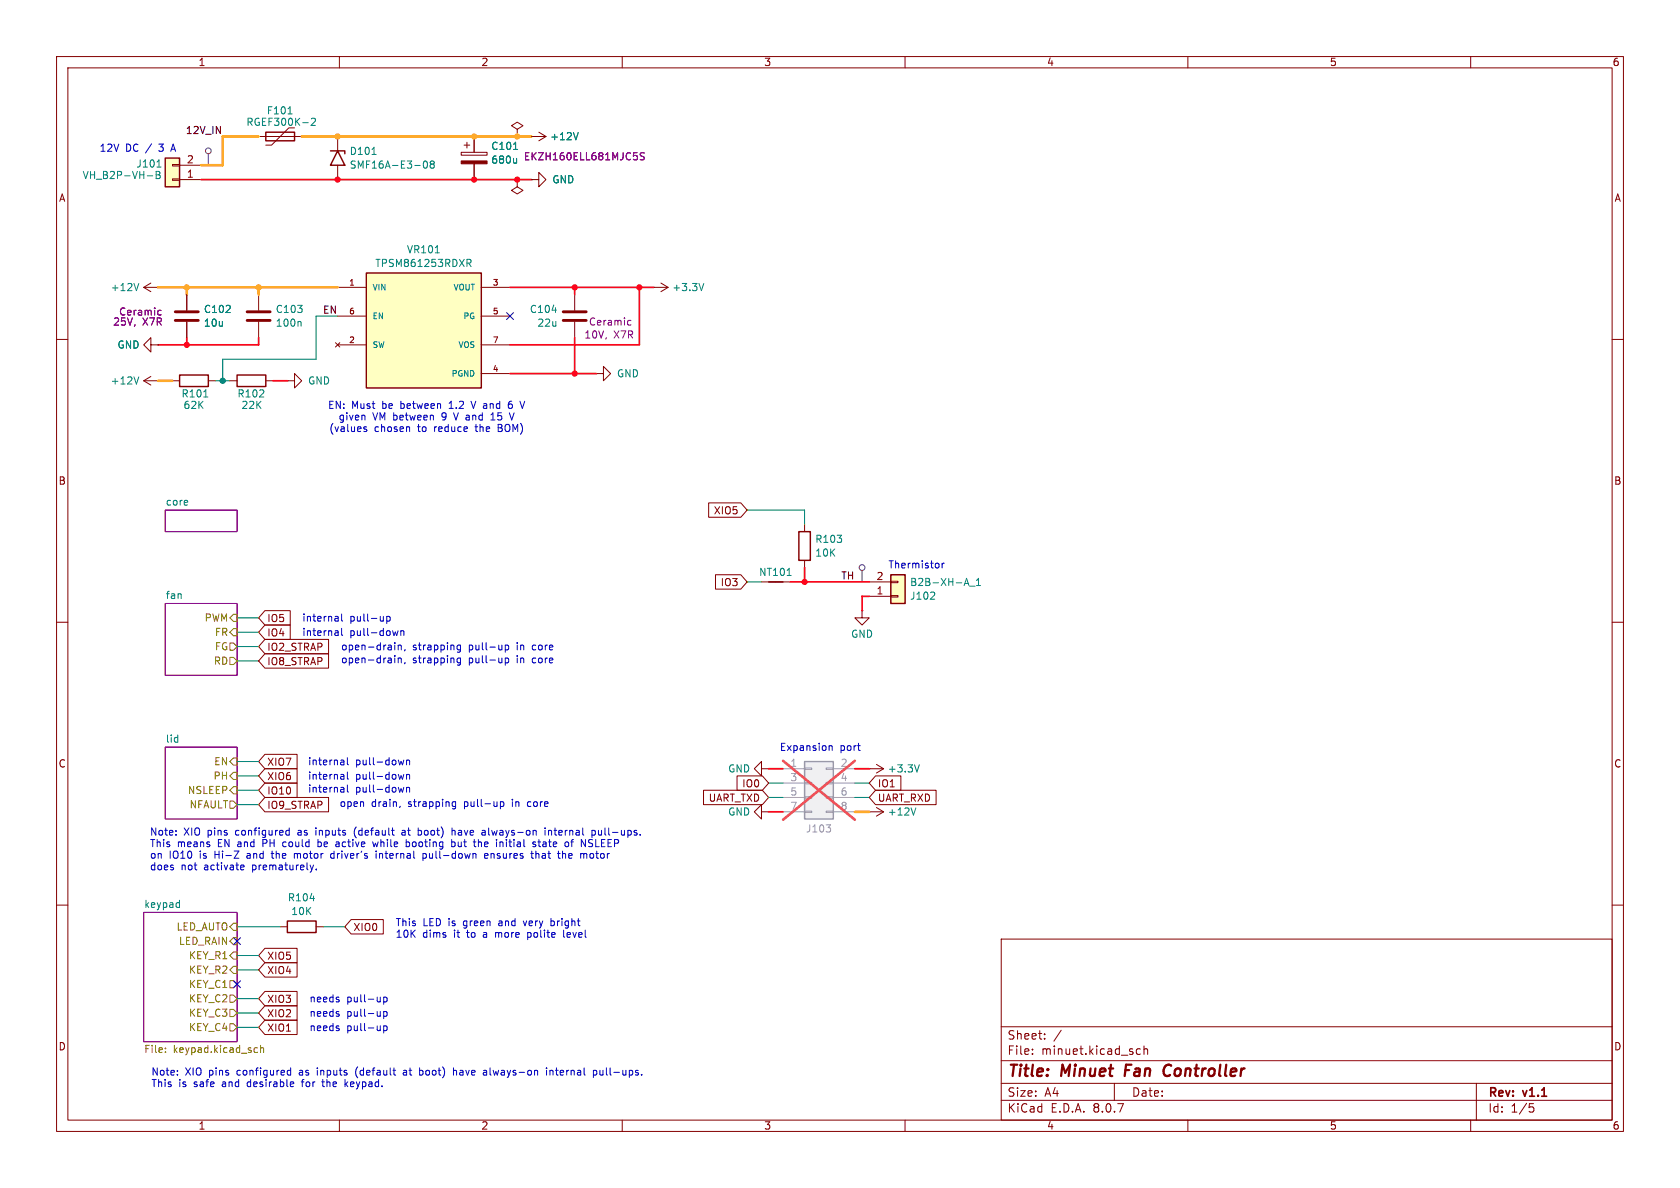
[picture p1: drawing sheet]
<svg xmlns="http://www.w3.org/2000/svg" width="297mm" height="210mm" viewBox="0 0 297 210" stroke-linecap="round" stroke-linejoin="round" font-family="sans-serif">
<g fill="none" stroke="#840000" stroke-width=".18">
<path d="M10 10h277v190h-277zM12 12h273v186h-273zM60 10v2M110 10v2M160 10v2M210 10v2M260 10v2M45.7 24.1h7.6M52.1 22.6h-1l-3.1 3.1h-1M91.4 31.8v1.2l1.1 .7-1.1 .6-1-.6 1-.7M91.4 31.8h.1M94 31.8h1.2v-1.3l1.3 1.3-1.3 1.2v-1.2"/>
<path d="M94 31.8h.1M10 60h2M25.4 67.3h2.5M25.4 67.3l1.3 .8M26.7 66.5l-1.3 .8M27.9 67.3h.1M30.5 67.3h1.2M36.8 67.3h1.3M40.6 67.3h1.3M47 67.3h1.3M285 60h2M10 110h2"/>
<path d="M285 110h2M153.7 143.5h.1M153.7 143.5h2.5M154.9 142.7l1.3 .8M156.2 143.5l-1.3 .8M10 160h2M49.5 163.8h1.3M55.9 163.8h1.2M177 166h108v32h-108zM285 160h2M60 198v2M110 198v2"/>
<path d="M160 198v2M177 194.5h108M177 191.5h108M177 187.5h108M177 181.5h108M182.5 186.3v.1M182.5 185.5v.1M184.7 183.6v.1M184.7 182.8v.1M187.6 182.1l-1.3 2M197 191.5v3M201.6 185.5l-.4-.1-.3 .3v.4l.1 .2h.6"/>
<path d="M202.2 185.5l.3-.1 .3 .1 .1 .9M202.2 184.9v1.5M210 198v2M260 198v2M261 191.5v6.5M270.4 195.1h.7M270.5 195.7h.4l.3 .3-.2 .5-.5 .1"/>
</g>
<path d="M199.1 188.2l-.3 2M206.7 188.2a1.13 1.13 0 0 0-1 .7 1.13 1.13 0 0 0 .3 1.2l.3 .1 .4-.1" fill="none" stroke="#840000" stroke-width=".4"/>
<path d="M29.2 90.2h12.7v3.8h-12.7zM29.2 106.7h12.7v12.7h-12.7zM29.2 132.1h12.7v12.7h-12.7zM25.4 161.3h16.5v22.9h-16.5z" fill="none" stroke="#840084" stroke-width=".18"/>
<g fill="none" stroke="#848400" stroke-width=".18">
<path d="M40.6 113.7h.7l.6 .6-.6 .6h-.7zM40.6 116.2h.7l.6 .6-.6 .7h-.7zM41.3 108.6h.6v1.3h-.6l-.7-.7zM41.3 111.1h.6v1.3h-.6l-.7-.6zM41.3 134h.6v1.3h-.6l-.7-.7zM41.3 136.5h.6v1.3h-.6l-.7-.6zM41.3 139.1h.6v1.2h-.6l-.7-.6zM40.6 141.6h.7l.6 .6-.6 .7h-.7zM40.6 178.4h.7l.6 .7-.6 .6h-.7zM40.6 175.9h.7l.6 .6-.6 .7h-.7zM40.6 173.4h.7l.6 .6-.6 .6h-.7zM41.3 163.2h.6v1.3h-.6l-.7-.7z"/>
<path d="M41.3 165.7h.6v1.3h-.6l-.7-.6zM41.3 168.3h.6v1.2h-.6l-.7-.6zM41.3 170.8h.6v1.3h-.6l-.7-.6zM29.2 185.9v.2M29.2 185.3v.1M40.6 181h.7l.6 .6-.6 .6h-.7zM45.2 185.2l.3 .1M45.5 186l-.3 .1M46.1 185.3l.1-.1 .3 .1 .1 .8M46.1 184.8v1.3"/>
</g>
<path d="M50.9 20.1h.7M55 21l.5-.1 .3 .4-.8 .9h.8M24.5 66.6l-.4 1.3M36 70.2h.8M31.6 159.6h.1M31.7 159.1v1.3M54.8 158.8h.8M161.9 142.8l-.4 1.3M31.7 160.4h-.1" fill="none" stroke="#008484" stroke-width=".18"/>
<path d="M47 23.4h5.1v1.5h-5.1zM31.7 66.3h5.1v2h-5.1zM41.9 66.3h5.1v2h-5.1zM50.8 162.8h5.1v2h-5.1z" fill="none" stroke="#840000" stroke-width=".25"/>
<path d="M29.2 27.9h2.5v5.1h-2.5z" fill="#ffffc2"/>
<path d="M30.5 29.1h1.2v.2h-1.2zM30.5 31.6h1.2v.3h-1.2zM31.7 31.8h3.9M31.7 29.2h3.9M101.6 52.1v2.8M101.6 56.9v2.8M105.4 66h1.3v-1.2l1.2 1.2-1.2 1.3v-1.3M105.4 66h.1M153.7 135.9h.1M153.7 135.9h2.5M154.9 135.1l1.3 .8M156.2 135.9l-1.3 .8" fill="none" stroke="#840000" stroke-width=".18"/>
<path d="M29.2 27.9h2.5v5.1h-2.5z" fill="none" stroke="#840000" stroke-width=".25"/>
<path d="M26 31.1h1M27.6 30.3v1.3l.7-.2v-.3l-.3-.2M27.6 30.9h.4M27.7 29.5h.8M28 30.3l.3 .2-.3 .4M97.6 54.8h.8M162.5 135.2l-.4 1.3" fill="none" stroke="#008484" stroke-width=".18"/>
<path d="M99.6 56.6h4M99.6 55.1h4" fill="none" stroke="#840000" stroke-width=".51"/>
<path d="M111.2 56.6l.3 .1M111.5 57.4l-.3 .1" fill="none" stroke="#840084" stroke-width=".18"/>
<path d="M64.8 48.3h20.3v20.3h-20.3z" fill="#ffffc2"/>
<path d="M58.4 26.7h2.6v.5M59.7 26.7l1.3 2.5h-2.6zM64.8 48.3h20.3v20.3h-20.3zM141.2 94h2.1v5.1h-2.1z" fill="none" stroke="#840000" stroke-width=".25"/>
<g fill="none" stroke="#840000" stroke-width=".18">
<path d="M59.7 24.1v2.6M59.7 29.2v2.6M81.5 26.9h4.6v.5h-4.6zM82 25.7h1.1M82.5 25.1v1.1M83.8 24.1v2.8M83.8 29v2.8M91.4 22.9l1.1-.7-1.1-.6-1 .6 1 .7v1.2M91.4 24.1h.1M94 24.1h.1M94 24.1h2.5M95.2 23.4l1.3 .7"/>
<path d="M96.5 24.1l-1.3 .8M33 52.1v2.8M33 56.9v2.8M59.7 50.8h5.1M59.7 55.9h5.1M85.1 50.8h5.1M85.1 55.9h5.1M115.6 50.8h.1M115.6 50.8h2.5M116.8 50l1.3 .8M118.1 50.8l-1.3 .8M26.7 61v-1.3l-1.3 1.3 1.3 1.2v-1.2h1.2"/>
<path d="M27.9 61h.1M59.3 60.6l.8 .7M59.7 61h5.1M60.1 60.6l-.8 .7M85.1 61h5.1M85.1 66h5.1M142.2 92.7v1.3M142.2 99.1v1.2M134.6 135.9v-1.3l-1.3 1.3 1.3 1.3v-1.3h1.3M135.9 135.9h.1M134.6 143.5v-1.3l-1.3 1.3 1.3 1.3v-1.3h1.3M135.9 143.5h.1"/>
</g>
<g fill="none" stroke="#008484" stroke-width=".18">
<path d="M65.8 27.3h.7M75 28.5h.1a.68 .68 0 0 1 .5 .6 .68 .68 0 0 1-.5 .6 .84 .84 0 0 1-.1-1.2zM76.3 29l-.3-.2 .3-.3h.2l.3 .2-.3 .3M76.3 29l-.3 .2 .1 .4 .2 .1h.3l.2-.2v-.3l-.3-.2M76.3 29h.2M90.8 26.4h.7M91.3 28v.8M91.3 28.7l-.2 .1M102.2 23.4l-.4 1.3M77 44.7h.7M82.5 45.8h.5l.3 .3-.1 .4h-.7M82.9 46.5l.4 .6"/>
<path d="M124.4 50.1l-.4 1.3"/>
</g>
<path d="M81.5 28.4h4.6v.6h-4.6z" fill="#840000" stroke="#840000" stroke-width=".18"/>
<path d="M112 27h.6M112.6 27.5l.1 .2-.1 .5M113.9 27.1l-.5-.1-.2 .1v.4l.6 .2 .1 .3-.2 .3-.5-.1M28.1 54.9h.4M28.5 55.6l-.4 .1" fill="none" stroke="#840084" stroke-width=".18"/>
<path d="M31 56.6h4.1M31 55.1h4.1" fill="none" stroke="#840000" stroke-width=".51"/>
<path d="M142.2 134.6h5.1v10.2h-5.1z" fill="#f0f0f0"/>
<g fill="none" stroke="#a1a1a1" stroke-width=".18">
<path d="M138.4 135.9h3.8M138.4 138.4h3.8M142.2 138.3h1.3v.3h-1.3zM142.2 135.8h1.3v.2h-1.3zM146 138.3h1.3v.3h-1.3zM146 135.8h1.3v.2h-1.3zM147.3 135.9h3.8M147.3 138.4h3.8M138.4 141h3.8M138.4 143.5h3.8M142.2 143.4h1.3v.2h-1.3zM142.2 140.8h1.3v.3h-1.3z"/>
<path d="M146 143.4h1.3v.2h-1.3zM146 140.8h1.3v.3h-1.3zM146 145.8h.8l-.4 .5M146.7 146.4l.1 .1-.1 .5M147.3 141h3.8M147.3 143.5h3.8"/>
</g>
<path d="M142.2 134.6h5.1v10.2h-5.1z" fill="none" stroke="#a1a1a1" stroke-width=".25"/>
<path d="M138.4 134.5l12.7 10.4M151.1 134.5l-12.7 10.4" fill="none" stroke="#e65255" stroke-width=".46"/>
<path d="M25.4 50.8l1.3 .8M25.4 50.8h2.5M26.7 50l-1.3 .8M27.9 50.8h.1M45.7 52.1v2.8M45.7 56.9v2.8M50.8 67.3h1.3v-1.3l1.2 1.3-1.2 1.3v-1.3M50.8 67.3h.1M134.6 102.9h5.1M152.4 108v1.2h1.3l-1.3 1.3-1.3-1.3h1.3M152.4 108h.1" fill="none" stroke="#840000" stroke-width=".18"/>
<path d="M24.5 50.1l-.4 1.3M53 56.8l.2 .2v.7M139.2 101.7h.7" fill="none" stroke="#008484" stroke-width=".18"/>
<path d="M43.7 56.6h4.1M43.7 55.1h4.1" fill="none" stroke="#840000" stroke-width=".51"/>
<path d="M135.9 102.9h2.5" fill="none" stroke="#840000" stroke-width=".25"/>
<path d="M157.5 101.6h2.5v5.1h-2.5z" fill="#ffffc2"/>
<g fill="none" stroke="#840000" stroke-width=".18">
<path d="M83.8 24.1v2.8M83.8 29v2.8M91.4 31.8h.1M91.4 24.1h.1M94 31.8h.1M94 24.1h.1M33 52.1v2.8M33 56.9v2.8M27.9 61h.1M125.3 88.9h5.7l1.1 1.3-1.1 1.2h-5.7zM46.8 110.5h4.5v2.5h-4.5l-1.1-1.2zM46.8 115.6h11.3v2.5h-11.3l-1.1-1.3z"/>
<path d="M46.8 113h11.3v2.6h-11.3l-1.1-1.3zM46.8 107.9h4.5v2.6h-4.5l-1.1-1.3zM126.5 101.6h4.5l1.1 1.3-1.1 1.2h-4.5zM153.7 105.4h3.8M153.7 102.9h3.8M157.5 102.7h1.2v.3h-1.2zM157.5 105.3h1.2v.2h-1.2zM46.8 133.3h5.7v2.6h-5.7l-1.1-1.3zM46.8 138.4h5.7v2.6h-5.7l-1.1-1.3zM46.8 135.9h5.7v2.5h-5.7l-1.1-1.2zM124.4 139.7h10.4l1.1 1.3-1.1 1.2h-10.4zM130.3 137.2h4.5l1.1 1.2-1.1 1.3h-4.5z"/>
<path d="M154.8 137.2h4.5v2.5h-4.5l-1.1-1.3zM154.8 139.7h10.7v2.5h-10.7l-1.1-1.2zM46.8 141h11.3v2.5h-11.3l-1.1-1.3zM46.8 167.6h5.7v2.6h-5.7l-1.1-1.3zM46.8 177.8h5.7v2.5h-5.7l-1.1-1.2zM46.8 175.3h5.7v2.5h-5.7l-1.1-1.3zM46.8 170.2h5.7v2.5h-5.7l-1.1-1.2zM62.1 162.6h5.7v2.5h-5.7l-1.1-1.3zM46.8 180.3h5.7v2.6h-5.7l-1.1-1.3z"/>
</g>
<path d="M157.5 101.6h2.5v5.1h-2.5z" fill="none" stroke="#840000" stroke-width=".25"/>
<path d="M90.8 26.4h.7M91.3 28v.8M91.3 28.7l-.2 .1M102.2 23.4l-.4 1.3M165.1 104.7l.1 .2v.3l-.7 .7h.7M170.9 102.2l.4 1.3M171.4 103.6h1M172.6 103.5h.8M172.6 102.6l.4-.4v1.3" fill="none" stroke="#008484" stroke-width=".18"/>
<g fill="none" stroke="#484848" stroke-width=".18">
<path d="M36.8 27.2v2M152.4 100.8v2.1"/>
<circle cx="36.8" cy="26.7" r=".51"/>
<circle cx="152.4" cy="100.3" r=".51"/>
</g>
<g fill="none" stroke="#0000c2" stroke-width=".18">
<path d="M64.3 75.7l.6 .3-.2 .3-.4-.1M64.4 75.5l-.1 .1M64.5 73.5v.7M64.5 75.4l.3 .1M72.4 75.5v.8M79.4 72.2h.7M79.5 71.2l-.1 .1M80.2 73l.4 1.2M83.3 70.9l.4 1.3M86.8 74.2h.7M86.8 73.3l.3-.3v1.2M88.1 75v1.3h.5"/>
<path d="M88.1 75.6h.4M90 73l.5 1.2 .4-1.2M90.5 70.9l-.4 .1a.86 .86 0 0 0 0 1.2l.4-.1M90.5 71.5l-.4-.1-.2 .3M92.8 70.9l-.5 1.3M166.6 99.6v.8M166.9 99.6l-.3 .2M59.6 109l.2 .1v.7M59.6 111.5l.2 .2v.6M59.8 109.7l-.4 .1M59.8 109.3h-.4M59.8 112.3h-.4"/>
<path d="M59.8 111.8l-.4 .1M60.4 108.5v1.1l.2 .2M60.4 111.1v1.1l.2 .1M67.8 109v.8M67.8 109.7l-.2 .1M68.4 109h.3l.3 .2-.1 .5h-.5M68.4 109v1.2M69.8 113.6v.1M69.8 114v.9M69.8 115.9v.1M69.8 116.3v.9M70.4 111.5l-.3 .8-.2-.6"/>
<path d="M70.4 114v.9M70.4 116.3v.9M70.4 116.4l.2-.1 .3 .1v.8M70.4 114.2l.2-.2 .3 .1v.8M70.9 111.5v.8M70.9 111.6l.1-.1 .3 .1 .1 .7M71.6 114.8l-.1 .3M71.6 117.1l-.1 .3M81.4 116.4l-.4-.1-.2 .3 .1 .5h.5M81.4 114v1.1l-.2 .2-.3-.1M81.4 116.3v1.1l-.2 .2-.3-.1M81.4 114.1l-.4-.1-.2 .3 .1 .5h.5"/>
<path d="M89.3 116.4l.4-.1 .2 .3-.1 .5h-.5M89.3 114v1.3M89.3 116.3v1.3M89.3 114.1l.4-.1 .2 .3-.1 .5h-.5M60.6 134.4l.2 .1v.7M60.6 136.9l.2 .2v.6M60.6 139.2l.2 .2v.6M60.8 140h-.4M60.8 139.5h-.4M60.8 135.1l-.4 .1M60.8 134.7h-.4M60.8 137.7h-.4"/>
<path d="M60.8 137.2l-.4 .1M61.4 138.8v1l.2 .2M61.4 133.9v1.1l.2 .2M61.4 136.5v1.1l.2 .1M71.4 139.2l-.3 .8-.2-.6M71.4 134.4l-.3 .8-.2-.6M71.4 136.9l-.3 .8-.2-.6M71.9 134.5l.2-.1h.3v.8M71.9 134.4v.8M71.9 136.9v.8M71.9 139.2v.8M71.9 139.3l.2-.1h.3v.8"/>
<path d="M71.9 137l.2-.1 .3 .1v.7M146.6 131.8v.9M146.6 131.9l.2-.1 .3 .1v.8M31.1 147.5v.1M31.1 146.8v.2M42.2 150.4l-.8 1.3h.8M42.7 152.9l.4 .1v.2l-.6 .1M43.1 153.7l-.4 .1M47.9 150.9h.5M48.1 150.4l.1 1.3M50 148.9v.5l.2 .3M50.6 147.6h.5"/>
<path d="M50.6 146.8h.5M51.1 146.4v1.2M52 150.9v.8M52.4 150.9l-.4 .1M55.4 152.9l-.3 .9M55.8 146.4v.1M55.8 146.8v.8M55.9 153.6v.2M56.2 148.4v1.3M56.2 149.6l.4 .1M59.1 150.9h-.4l-.3 .2 .2 .6h.5M60 149.6l-.5 .1"/>
<path d="M60 149.1l-.5 .1M63 146.2a1.46 1.46 0 0 0 0 1.9M65.9 148.8l.2 .9 .3-.6 .2 .6 .3-.9M66.5 150.4v.2M66.5 150.9v.8M67.1 150.9v.8M67.3 150.9l-.2 .1M70.7 142.5l-.1 .3M71.1 146.8h.5M71.6 147.1h-.4l-.2 .2 .2 .3h.4M71.8 148.9l.4-.1 .2 .3-.1 .5h-.5M71.8 148.4v1.3"/>
<path d="M74 146.8h.4l.1 .2v.5l-.5 .1M74.8 150.9v1.2M75.3 151v.6l-.2 .1h-.3M79.9 148.9l.3-.1 .3 .3-.2 .5h-.4M79.9 148.4v1.3M79.9 146.9l.2-.1h.3l.1 .8M79.9 146.4v1.2M80 142.4l.2 .2 .3-.1M80.5 141.7v1.1l-.2 .2-.3-.1M80.5 141.8l-.3-.1-.2 .1M84.6 148.9l.3-.1 .2 .2M84.6 148.4v1.3"/>
<path d="M85.7 151.3l.6-.1-.1-.3h-.4l-.1 .2v.6h.5M85.7 146.8l.1 .8M85.8 147.6h-.1M85.8 147.1h-.1M88.5 141.8l.3-.1 .3 .3-.1 .5h-.5M88.5 141.7v1.3M88.9 149v.7M93.5 141.7l-.3 .3v.3l.3 .3M93.8 150.9h.5M94 150.4v1.1M94.2 151.7h.1M94.2 149.2l.5 .2v.2l-.4 .1"/>
<path d="M94.7 150.4v1.3M94.7 151l.4-.1 .2 .2M95.1 148.8h.5M95.3 148.4v1.1l.3 .2M96.4 146.4v.1M96.4 146.8v.8M97 146.9l.2-.1h.3v.8M97 146.8v.8M99.4 151l.2-.1h.3l.1 .8M99.4 150.4v1.3M100.9 148.8h.5M101.1 148.6v1.1"/>
<path d="M104.3 149l.4 .1 .1 .3-.3 .3h-.3M104.3 148.4l.5 .1M104.4 150.9l-.1 .2 .1 .6M104.7 146.8h.3l.3 .2-.2 .6h-.4M104.7 146.8v1.3M105.8 146.8l.1 .8h.4M67.2 176.3v.8M67.2 178.8v.9M67.2 179.5l-.2 .2M67.2 177l-.2 .1M67.8 176.3v1.2M67.8 178.8v1.3"/>
<path d="M67.8 178.9l.4-.1 .2 .2-.1 .6h-.5M67.8 176.3h.4l.2 .2-.1 .6h-.5M87.6 164.8v.9M87.8 164.8l-.2 .2M92.5 162.8l.3 .8M93.3 164.8v1.3M93.3 165.6l.4 .1M97.4 162.4v1.2M97.4 163.6h.4M97.8 162.8l-.4 .1M99.6 164.4v1.1l.2 .2M31.4 189.9v.1"/>
<path d="M31.4 189.3v.1M50.9 190h.5M50.9 189.3h.5M51.4 188.8v1.2M51.9 191.3v.2l-.6 .2M53.3 191.2h.4M53.4 191v1.1M56.1 188.8v.1M56.1 189.2v.8M57.1 190.8v1.1l.3 .2M61 190.8v1.3M61.1 191.6l.4 .5"/>
<path d="M61.5 191.2l-.5 .5M63.2 188.6a1.46 1.46 0 0 0 0 1.9M67.2 181.3v.9M67.2 182.1l-.2 .1M67.8 181.3v1.3M67.8 181.4l.4-.1 .2 .3-.1 .5h-.5M71.3 189.3h.5M71.9 189.5l-.4 .1-.2 .1 .2 .3h.4M74.3 189.2l.4 .1 .1 .1-.1 .5-.4 .1M80.2 189.3l.2-.1 .3 .1v.7M80.2 188.8v1.2M86 189.3v.7"/>
<path d="M86 190h-.1M86 189.5l-.1 .1M96.6 188.8v.1M96.6 189.2v.8M97.2 189.3l.2-.1 .3 .1 .1 .7M97.2 189.2v.8M104.9 189.3l.4-.1 .2 .2-.1 .6h-.5M104.9 189.2v1.3M106.1 189.2v.8h.4"/>
</g>
<g fill="none" stroke="#ff031a" stroke-width=".3">
<path d="M35.6 31.8h58.4M33 59.7v1.3M45.7 59.7v1.3h-17.8M90.2 50.8h25.4M101.6 50.8v1.3M101.6 59.7v6.3M113 50.8v10.2h-22.8M48.3 67.3h2.5M90.2 66h15.2M139.7 102.9h14M142.2 100.3v2.6M153.7 105.4h-1.3v2.6"/>
<path d="M135.9 135.9h2.5M151.1 135.9h2.6M135.9 143.5h2.5"/>
</g>
<path d="M45.7 24.1h-6.3v5.1h-3.8M53.3 24.1h40.7M27.9 50.8h31.8M33 50.8v1.3M45.7 50.8v1.3M27.9 67.3h2.6M151.1 143.5h2.6" fill="none" stroke="#ffa80e" stroke-width=".46"/>
<g fill="none" stroke="#008400" stroke-width=".18">
<path d="M59.7 55.9h-3.8v7.6h-16.5v3.8M38.1 67.3h2.5M132.1 90.2h10.1v2.5M41.9 109.2h3.8M41.9 111.8h3.8M41.9 114.3h3.8M41.9 116.8h3.8M132.1 102.9h2.5M41.9 137.2h3.8M41.9 134.6h3.8M41.9 139.7h3.8M135.9 138.4h2.5"/>
<path d="M151.1 138.4h2.6M41.9 142.2h3.8M135.9 141h2.5M151.1 141h2.6M41.9 163.8h7.6M41.9 168.9h3.8M41.9 179.1h3.8M41.9 171.5h3.8M41.9 176.5h3.8M57.1 163.8h3.9M41.9 181.6h3.8"/>
</g>
<path d="M89.6 55.3l1.2 1.2M90.8 55.3l-1.2 1.2M41.3 173.4l1.2 1.2M41.3 165.8l1.2 1.2M42.5 173.4l-1.2 1.2M42.5 165.8l-1.2 1.2" fill="none" stroke="#000084" stroke-width=".18"/>
<path d="M112 27h.6M112.6 27.5l.1 .2-.1 .5M113.9 27.1l-.5-.1-.2 .1v.4l.6 .2 .1 .3-.2 .3-.5-.1M28.1 54.9h.4M28.5 55.6l-.4 .1" fill="none" stroke="#840084" stroke-width=".18"/>
<g fill="#ff031a" stroke="#ff031a" stroke-width=".18">
<circle cx="59.7" cy="31.8" r=".46"/>
<circle cx="83.8" cy="31.8" r=".46"/>
<circle cx="91.4" cy="31.8" r=".46"/>
<circle cx="101.6" cy="50.8" r=".46"/>
<circle cx="113" cy="50.8" r=".46"/>
<circle cx="101.6" cy="66" r=".46"/>
<circle cx="142.2" cy="102.9" r=".46"/>
<circle cx="33" cy="61" r=".46"/>
</g>
<g fill="#ffa80e" stroke="#ffa80e" stroke-width=".18">
<circle cx="59.7" cy="24.1" r=".46"/>
<circle cx="83.8" cy="24.1" r=".46"/>
<circle cx="91.4" cy="24.1" r=".46"/>
<circle cx="45.7" cy="50.8" r=".46"/>
<circle cx="33" cy="50.8" r=".46"/>
</g>
<circle cx="39.4" cy="67.3" r=".46" fill="#008400" stroke="#008400" stroke-width=".18"/>
<g font-size="2.8" fill="#840000">
<text x="178" y="190.9">Title:</text>
<text x="187.7" y="190.9">Minuet</text>
<text x="199.7" y="190.9">Fan</text>
<text x="207.4" y="190.9">Controller</text>
</g>
<g font-size="2.1" fill="#840000">
<text x="178" y="184">Sheet:</text>
<text x="178" y="186.7">File:</text>
<text x="184.1" y="186.7">minuet.kicad_sch</text>
<text x="178" y="196.9">KiCad</text>
<text x="178" y="194.1">Size:</text>
<text x="184.7" y="194.1">A4</text>
<text x="185.7" y="196.9">E.D.A.</text>
<text x="193.3" y="196.9">8.0.7</text>
<text x="200" y="194.1">Date:</text>
<text x="263" y="194.3">Rev:</text>
<text x="263" y="196.9">Id:</text>
<text x="267.1" y="196.9">1/5</text>
<text x="269.4" y="194.3">v1.1</text>
</g>
<g font-size="1.8" fill="#840000">
<text x="35" y="11.9">1</text>
<text x="85" y="11.9">2</text>
<text x="135" y="11.9">3</text>
<text x="185" y="11.9">4</text>
<text x="235" y="11.9">5</text>
<text x="285" y="11.9">6</text>
<text x="32.9" y="29">2</text>
<text x="10.3" y="35.9">A</text>
<text x="32.9" y="31.5">1</text>
<text x="285.3" y="35.9">A</text>
<text x="10.3" y="85.9">B</text>
<text x="285.3" y="85.9">B</text>
<text x="126.1" y="91.1">XIO5</text>
<text x="127.3" y="103.8">IO3</text>
<text x="154.9" y="105.2">1</text>
<text x="154.9" y="102.6">2</text>
<text x="47.1" y="112.7">IO4</text>
<text x="47.1" y="110.2">IO5</text>
<text x="47.1" y="117.8">IO8_STRAP</text>
<text x="47.1" y="115.3">IO2_STRAP</text>
<text x="10.3" y="135.9">C</text>
<text x="47.1" y="135.6">XIO7</text>
<text x="285.3" y="135.9">C</text>
<text x="47.1" y="143.2">IO9_STRAP</text>
<text x="47.1" y="140.7">IO10</text>
<text x="47.1" y="138.1">XIO6</text>
<text x="125.2" y="141.9">UART_TXD</text>
<text x="131.1" y="139.4">IO0</text>
<text x="155.1" y="139.4">IO1</text>
<text x="155.1" y="141.9">UART_RXD</text>
<text x="62.4" y="164.8">XIO0</text>
<text x="47.1" y="169.9">XIO5</text>
<text x="47.1" y="172.4">XIO4</text>
<text x="47.1" y="177.5">XIO3</text>
<text x="10.3" y="185.9">D</text>
<text x="47.1" y="180">XIO2</text>
<text x="47.1" y="182.6">XIO1</text>
<text x="285.3" y="185.9">D</text>
<text x="35" y="199.9">1</text>
<text x="85" y="199.9">2</text>
<text x="135" y="199.9">3</text>
<text x="185" y="199.9">4</text>
<text x="235" y="199.9">5</text>
<text x="285" y="199.9">6</text>
</g>
<g font-size="1.8">
<text x="32.8" y="23.8">12V_IN</text>
<text x="57" y="55.5">EN</text>
<text x="148.6" y="102.5">TH</text>
</g>
<g font-size="1.8" fill="#008484">
<text x="43.5" y="22.5">RGEF300K-2</text>
<text x="47.1" y="20.4">F101</text>
<text x="24" y="29.8">J101</text>
<text x="61.7" y="27.6">D101</text>
<text x="86.8" y="26.7">C101</text>
<text x="86.8" y="29.1">680u</text>
<text x="97.2" y="25">+12V</text>
<text x="14.5" y="31.9">VH_B2P-VH-B</text>
<text x="61.7" y="30">SMF16A-E3-08</text>
<text x="97.5" y="32.6">GND</text>
<text x="66.2" y="47.4">TPSM861253RDXR</text>
<text x="71.8" y="45">VR101</text>
<text x="19.5" y="51.7">+12V</text>
<text x="118.8" y="51.7">+3.3V</text>
<text x="36" y="55.5">C102</text>
<text x="36" y="58">10u</text>
<text x="48.7" y="55.5">C103</text>
<text x="48.7" y="58">100n</text>
<text x="93.6" y="55.5">C104</text>
<text x="94.9" y="58">22u</text>
<text x="20.7" y="61.8">GND</text>
<text x="19.5" y="68.2">+12V</text>
<text x="32" y="70.5">R101</text>
<text x="41.9" y="70.5">R102</text>
<text x="54.4" y="68.2">GND</text>
<text x="109" y="66.9">GND</text>
<text x="32.3" y="72.5">62K</text>
<text x="42.6" y="72.5">22K</text>
<text x="29.2" y="89.5">core</text>
<text x="144" y="96.2">R103</text>
<text x="144" y="98.6">10K</text>
<text x="29.2" y="106">fan</text>
<text x="134.1" y="102">NT101</text>
<text x="160.8" y="106.2">J102</text>
<text x="160.8" y="103.8">B2B-XH-A_1</text>
<text x="150.4" y="112.9">GND</text>
<text x="29.2" y="131.4">lid</text>
<text x="128.6" y="136.8">GND</text>
<text x="156.9" y="136.8">+3.3V</text>
<text x="128.6" y="144.4">GND</text>
<text x="156.9" y="144.4">+12V</text>
<text x="25.4" y="160.6">keypad</text>
<text x="50.8" y="159.5">R104</text>
<text x="51.4" y="162">10K</text>
</g>
<g font-size="1.8" fill="#0000c2">
<text x="17.5" y="27">12V</text>
<text x="22.2" y="27">DC /</text>
<text x="28.4" y="27">3</text>
<text x="30.8" y="27">A</text>
<text x="57.9" y="72.5">EN:</text>
<text x="58.1" y="76.6">(values</text>
<text x="59.8" y="74.5">given</text>
<text x="62.1" y="72.5">Must</text>
<text x="65.9" y="74.5">VM between</text>
<text x="66.2" y="76.6">chosen</text>
<text x="67.7" y="72.5">be</text>
<text x="71.1" y="72.5">between</text>
<text x="74" y="76.6">to</text>
<text x="77" y="76.6">reduce</text>
<text x="78.4" y="74.5">9</text>
<text x="79.9" y="72.5">1.2</text>
<text x="80.8" y="74.5">V and</text>
<text x="84.1" y="72.5">V and</text>
<text x="84.6" y="76.6">the</text>
<text x="87.7" y="74.5">15</text>
<text x="88.7" y="76.6">BOM)</text>
<text x="90.9" y="72.5">6</text>
<text x="157" y="100.7">Thermistor</text>
<text x="53.3" y="110.1">internal</text>
<text x="53.3" y="112.6">internal</text>
<text x="61.8" y="110.1">pull-up</text>
<text x="61.8" y="112.6">pull-down</text>
<text x="60.2" y="117.5">open-drain,</text>
<text x="60.2" y="115.2">open-drain,</text>
<text x="72.9" y="117.5">strapping</text>
<text x="72.9" y="115.2">strapping</text>
<text x="83" y="117.5">pull-up</text>
<text x="83" y="115.2">pull-up</text>
<text x="91.6" y="117.5">in</text>
<text x="91.6" y="115.2">in</text>
<text x="94.6" y="117.5">core</text>
<text x="94.6" y="115.2">core</text>
<text x="54.4" y="135.5">internal</text>
<text x="62.8" y="135.5">pull-down</text>
<text x="137.8" y="132.9">Expansion</text>
<text x="148.5" y="132.9">port</text>
<text x="54.4" y="140.3">internal</text>
<text x="54.4" y="138">internal</text>
<text x="59.9" y="142.9">open</text>
<text x="62.8" y="140.3">pull-down</text>
<text x="62.8" y="138">pull-down</text>
<text x="65.7" y="142.9">drain,</text>
<text x="72.3" y="142.9">strapping</text>
<text x="82.3" y="142.9">pull-up</text>
<text x="91" y="142.9">in</text>
<text x="93.9" y="142.9">core</text>
<text x="26.4" y="148">Note:</text>
<text x="32.5" y="148">XIO</text>
<text x="36.8" y="148">pins</text>
<text x="41.9" y="148">configured</text>
<text x="53.1" y="148">as</text>
<text x="56.5" y="148">inputs</text>
<text x="63.4" y="148">(default</text>
<text x="72.1" y="148">at</text>
<text x="75.2" y="148">boot)</text>
<text x="81.3" y="148">have</text>
<text x="86.9" y="148">always-on</text>
<text x="98.2" y="148">internal</text>
<text x="106.7" y="148">pull-ups.</text>
<text x="26.4" y="150.1">This</text>
<text x="26.4" y="152.1">on</text>
<text x="26.4" y="154.2">does</text>
<text x="29.9" y="152.1">IO10</text>
<text x="31.3" y="150.1">means</text>
<text x="32" y="154.2">not</text>
<text x="35.4" y="152.1">is</text>
<text x="36.2" y="154.2">activate</text>
<text x="38.2" y="152.1">Hi-Z</text>
<text x="38.6" y="150.1">EN and</text>
<text x="44.1" y="152.1">and</text>
<text x="44.9" y="154.2">prematurely.</text>
<text x="46.9" y="150.1">PH</text>
<text x="48.7" y="152.1">the</text>
<text x="50.7" y="150.1">could</text>
<text x="52.9" y="152.1">motor</text>
<text x="57" y="150.1">be</text>
<text x="59.5" y="152.1">driver's</text>
<text x="60.4" y="150.1">active</text>
<text x="67.2" y="150.1">while</text>
<text x="67.7" y="152.1">internal</text>
<text x="73.2" y="150.1">booting</text>
<text x="76.2" y="152.1">pull-down</text>
<text x="81.5" y="150.1">but</text>
<text x="85.7" y="150.1">the</text>
<text x="87.4" y="152.1">ensures</text>
<text x="89.8" y="150.1">initial</text>
<text x="95.8" y="152.1">that</text>
<text x="96.5" y="150.1">state</text>
<text x="100.8" y="152.1">the</text>
<text x="102.4" y="150.1">of</text>
<text x="104.9" y="152.1">motor</text>
<text x="105.4" y="150.1">NSLEEP</text>
<text x="69.8" y="163.9">This</text>
<text x="69.8" y="166">10K</text>
<text x="74.7" y="166">dims</text>
<text x="74.8" y="163.9">LED is</text>
<text x="80.4" y="166">it</text>
<text x="82.2" y="163.9">green</text>
<text x="82.9" y="166">to</text>
<text x="85.9" y="166">a</text>
<text x="88.2" y="166">more</text>
<text x="88.6" y="163.9">and</text>
<text x="93.2" y="163.9">very</text>
<text x="94.1" y="166">polite</text>
<text x="98.2" y="163.9">bright</text>
<text x="100.7" y="166">level</text>
<text x="54.6" y="179.9">needs</text>
<text x="54.6" y="177.4">needs</text>
<text x="61.3" y="179.9">pull-up</text>
<text x="61.3" y="177.4">pull-up</text>
<text x="54.6" y="182.5">needs</text>
<text x="61.3" y="182.5">pull-up</text>
<text x="26.7" y="190.5">Note:</text>
<text x="32.7" y="190.5">XIO</text>
<text x="37.1" y="190.5">pins</text>
<text x="42.2" y="190.5">configured</text>
<text x="53.4" y="190.5">as</text>
<text x="56.7" y="190.5">inputs</text>
<text x="63.7" y="190.5">(default</text>
<text x="72.4" y="190.5">at</text>
<text x="75.4" y="190.5">boot)</text>
<text x="81.6" y="190.5">have</text>
<text x="87.1" y="190.5">always-on</text>
<text x="98.5" y="190.5">internal</text>
<text x="106.9" y="190.5">pull-ups.</text>
<text x="26.7" y="192.5">This</text>
<text x="31.6" y="192.5">is</text>
<text x="34.4" y="192.5">safe</text>
<text x="39.6" y="192.5">and</text>
<text x="44.2" y="192.5">desirable</text>
<text x="54.1" y="192.5">for</text>
<text x="57.9" y="192.5">the</text>
<text x="62" y="192.5">keypad.</text>
</g>
<g font-size="1.8" fill="#840084">
<text x="92.5" y="28.5">EKZH160ELL681MJC5S</text>
<text x="19.9" y="57.8">25V,</text>
<text x="21" y="56">Ceramic</text>
<text x="25.2" y="57.8">X7R</text>
<text x="104" y="57.8">Ceramic</text>
<text x="103.2" y="60">10V,</text>
<text x="108.5" y="60">X7R</text>
</g>
<g font-size="1.8" fill="#848400">
<text x="36.1" y="110.1">PWM</text>
<text x="37.9" y="112.6">FR</text>
<text x="37.7" y="117.7">RD</text>
<text x="37.9" y="115.2">FG</text>
<text x="37.8" y="135.5">EN</text>
<text x="33.1" y="140.6">NSLEEP</text>
<text x="33.4" y="143.1">NFAULT</text>
<text x="37.6" y="138">PH</text>
<text x="31.1" y="164.7">LED_AUTO</text>
<text x="31.5" y="167.2">LED_RAIN</text>
<text x="33.3" y="169.8">KEY_R1</text>
<text x="33.3" y="172.3">KEY_R2</text>
<text x="33.3" y="179.9">KEY_C3</text>
<text x="33.3" y="177.4">KEY_C2</text>
<text x="33.3" y="174.9">KEY_C1</text>
<text x="33.3" y="182.5">KEY_C4</text>
<text x="25.4" y="186.5">File:</text>
<text x="30.6" y="186.5">keypad.kicad_sch</text>
</g>
<g font-size="1.8" fill="#a1a1a1">
<text x="139.6" y="135.6">1</text>
<text x="148.5" y="135.6">2</text>
<text x="139.6" y="138.2">3</text>
<text x="139.6" y="140.7">5</text>
<text x="139.6" y="143.3">7</text>
<text x="148.5" y="138.2">4</text>
<text x="148.5" y="140.7">6</text>
<text x="148.5" y="143.3">8</text>
<text x="142.4" y="147.4">J103</text>
</g>
<g font-size="1.4" fill="#840000">
<text x="61.6" y="50.5">1</text>
<text x="87" y="50.5">3</text>
<text x="61.6" y="55.6">6</text>
<text x="87" y="55.6">5</text>
<text x="61.6" y="60.7">2</text>
<text x="87" y="65.8">4</text>
<text x="87" y="60.7">7</text>
</g>
<g font-size="1.4" fill="#008484">
<text x="65.8" y="51.5">VIN</text>
<text x="80" y="51.5">VOUT</text>
<text x="65.8" y="56.6">EN</text>
<text x="81.8" y="56.6">PG</text>
<text x="65.8" y="61.7">SW</text>
<text x="80.9" y="61.7">VOS</text>
<text x="79.7" y="66.8">PGND</text>
</g>
</svg>
